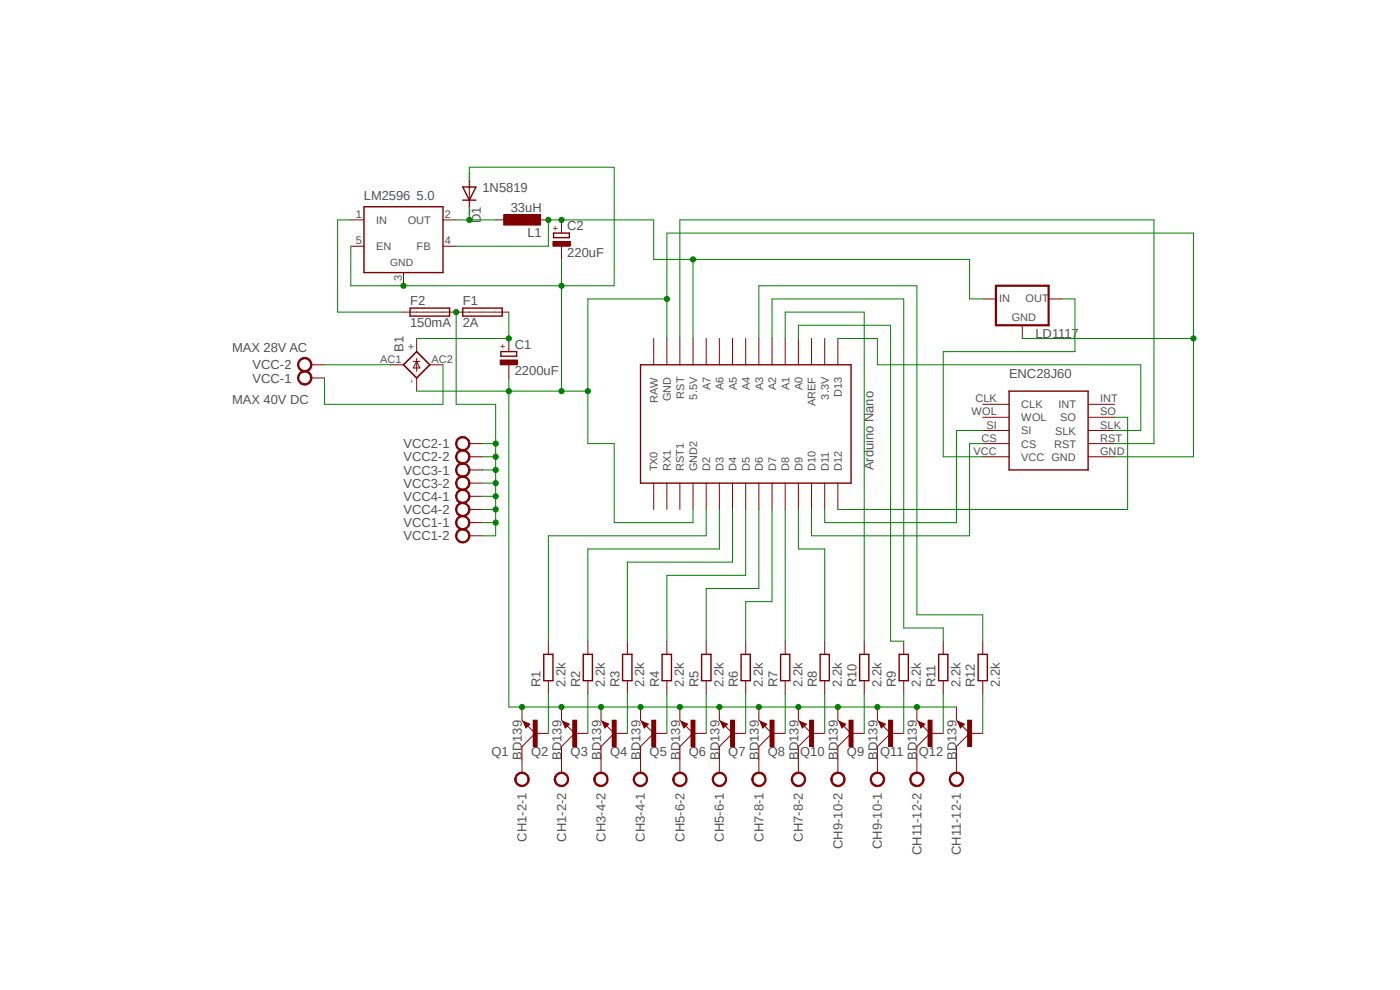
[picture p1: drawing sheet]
<svg xmlns="http://www.w3.org/2000/svg" width="297mm" height="210mm" viewBox="0 0 297 210" stroke-linecap="round" stroke-linejoin="round" font-family="sans-serif">
<path d="M48.6 33.5l205.7 148.8M254.3 33.5l-205.7 148.8" fill="none" stroke="#fff" stroke-width=".21"/>
<g fill="none" stroke="#800000" stroke-width=".21">
<path d="M82.8 77.4h2.8M87.7 76.7h1.4M88.4 71.8v2.8M88.4 76v2.8M88.4 76.7l.7 1.4h-1.4zM91.2 77.4h2.8M138.7 71.8v5.6M141.5 71.8v5.6M144.2 71.8v5.6M147 71.8v5.6M149.8 71.8v5.6M152.6 71.8v5.6"/>
<path d="M155.4 71.8v5.6M158.2 71.8v5.6M161 71.8v5.6M163.8 71.8v5.6M166.6 71.8v5.6M169.4 71.8v5.6M172.2 71.8v5.6M175 71.8v5.6M177.8 71.8v5.6M88.4 80.2v2.8M138.7 102.5v5.6M141.5 102.5v5.6"/>
<path d="M144.2 102.5v5.6M147 102.5v5.6M149.8 102.5v5.6M152.6 102.5v5.6M155.4 102.5v5.6M158.2 102.5v5.6M161 102.5v5.6M163.8 102.5v5.6M166.6 102.5v5.6M169.4 102.5v5.6M172.2 102.5v5.6M175 102.5v5.6"/>
<path d="M177.8 102.5v5.6"/>
</g>
<path d="M106.3 74.6h3.3v1h-3.3zM135.9 77.4h44.7v25.1h-44.7z" fill="none" stroke="#800000" stroke-width=".3"/>
<path d="M88.4 74.6l2.8 2.8-2.8 2.8-2.8-2.8z" fill="none" stroke="#800000" stroke-width=".34"/>
<path d="M106.1 76.4h3.7v1h-3.7z" fill-rule="evenodd" fill="#800000"/>
<path d="M106.1 76.4h3.7v1h-3.7zM107.9 71.8v2.8M107.9 77.4v2.8" fill="none" stroke="#800000" stroke-width=".21"/>
<path d="M63.5 79.2a1.54 1.54 0 0 1 2.4 .1 1.54 1.54 0 0 1-.8 2.3 1.54 1.54 0 0 1-2-1.4h.3a1.25 1.25 0 0 1 1.7-1.3 1.25 1.25 0 0 1 .4 2.1 1.25 1.25 0 0 1-2-.4l-.1-.4h-.3z" fill-rule="evenodd" fill="#800000"/>
<path d="M63.5 79.2a1.54 1.54 0 0 1 2.4 .1 1.54 1.54 0 0 1-.8 2.3 1.54 1.54 0 0 1-2-1.4h.3a1.25 1.25 0 0 1 1.7-1.3 1.25 1.25 0 0 1 .4 2.1 1.25 1.25 0 0 1-2-.4l-.1-.4h-.3zM66 80.2h2.8" fill="none" stroke="#800000" stroke-width=".21"/>
<path d="M63.5 76.4a1.54 1.54 0 0 1 2.4 .1 1.54 1.54 0 0 1-.8 2.3 1.54 1.54 0 0 1-2-1.4h.3a1.25 1.25 0 0 1 1.7-1.3 1.25 1.25 0 0 1 .4 2.1 1.25 1.25 0 0 1-2-.4l-.1-.4h-.3z" fill-rule="evenodd" fill="#800000"/>
<path d="M74.4 46.7h2.8M74.4 52.2h2.8M85.6 57.8v2.8M94 46.7h2.8M94 52.2h2.8M63.5 76.4a1.54 1.54 0 0 1 2.4 .1 1.54 1.54 0 0 1-.8 2.3 1.54 1.54 0 0 1-2-1.4h.3a1.25 1.25 0 0 1 1.7-1.3 1.25 1.25 0 0 1 .4 2.1 1.25 1.25 0 0 1-2-.4l-.1-.4h-.3zM66 77.4h2.8" fill="none" stroke="#800000" stroke-width=".21"/>
<path d="M77.2 43.9h16.8v13.9h-16.8zM117.4 49.4h3.4v1h-3.4z" fill="none" stroke="#800000" stroke-width=".3"/>
<path d="M117.3 51.2h3.6v1h-3.6z" fill-rule="evenodd" fill="#800000"/>
<path d="M117.3 51.2h3.6v1h-3.6zM119.1 46.7v2.7M119.1 52.2v2.8" fill="none" stroke="#800000" stroke-width=".21"/>
<path d="M106.8 45.6h7.8v2.2h-7.8z" fill-rule="evenodd" fill="#800000"/>
<g fill="none" stroke="#800000" stroke-width=".21">
<path d="M99.6 38.3v5.6M105.2 46.7h2.7M106.8 45.6h7.8v2.2h-7.8zM113.5 46.7h2.8M208.5 85.8h5.6M208.5 88.5h5.6M208.5 91.3h5.6M208.5 94.1h5.6M208.5 96.9h5.6M230.8 85.8h5.6M230.8 88.5h5.6M230.8 91.3h5.6"/>
<path d="M230.8 94.1h5.6M230.8 96.9h5.6"/>
</g>
<path d="M98.2 39.7h2.8l-1.4 2.8zM98.2 42.5h2.8M214.1 83h16.7v16.7h-16.7z" fill="none" stroke="#800000" stroke-width=".3"/>
<path d="M109.5 164.4a1.56 1.56 0 0 1 2.5 .1 1.56 1.56 0 0 1-.8 2.3 1.56 1.56 0 0 1-2-1.4h.3a1.25 1.25 0 0 1 1.7-1.3 1.25 1.25 0 0 1 .4 2.1 1.25 1.25 0 0 1-2-.5l-.1-.3h-.3z" fill-rule="evenodd" fill="#800000"/>
<path d="M109.5 164.4a1.56 1.56 0 0 1 2.5 .1 1.56 1.56 0 0 1-.8 2.3 1.56 1.56 0 0 1-2-1.4h.3a1.25 1.25 0 0 1 1.7-1.3 1.25 1.25 0 0 1 .4 2.1 1.25 1.25 0 0 1-2-.5l-.1-.3h-.3zM110.7 161.2v2.8" fill="none" stroke="#800000" stroke-width=".21"/>
<path d="M117.9 164.4a1.54 1.54 0 0 1 2.5 .1 1.54 1.54 0 0 1-.8 2.3 1.54 1.54 0 0 1-2-1.4h.3a1.25 1.25 0 0 1 1.6-1.3 1.25 1.25 0 0 1 .5 2.1 1.25 1.25 0 0 1-2.1-.5v-.3h-.3z" fill-rule="evenodd" fill="#800000"/>
<path d="M117.9 164.4a1.54 1.54 0 0 1 2.5 .1 1.54 1.54 0 0 1-.8 2.3 1.54 1.54 0 0 1-2-1.4h.3a1.25 1.25 0 0 1 1.6-1.3 1.25 1.25 0 0 1 .5 2.1 1.25 1.25 0 0 1-2.1-.5v-.3h-.3zM119.1 161.2v2.8" fill="none" stroke="#800000" stroke-width=".21"/>
<path d="M134.7 164.4a1.54 1.54 0 0 1 2.4 .1 1.54 1.54 0 0 1-.8 2.3 1.54 1.54 0 0 1-2-1.4h.3a1.26 1.26 0 0 1 1.8-1.1 1.26 1.26 0 0 1 .3 2.1 1.26 1.26 0 0 1-2-.7l-.1-.3h-.3z" fill-rule="evenodd" fill="#800000"/>
<path d="M134.7 164.4a1.54 1.54 0 0 1 2.4 .1 1.54 1.54 0 0 1-.8 2.3 1.54 1.54 0 0 1-2-1.4h.3a1.26 1.26 0 0 1 1.8-1.1 1.26 1.26 0 0 1 .3 2.1 1.26 1.26 0 0 1-2-.7l-.1-.3h-.3zM135.9 161.2v2.8" fill="none" stroke="#800000" stroke-width=".21"/>
<path d="M126.3 164.4a1.54 1.54 0 0 1 2.4 .1 1.54 1.54 0 0 1-.8 2.3 1.54 1.54 0 0 1-2-1.4h.3a1.25 1.25 0 0 1 1.7-1.3 1.25 1.25 0 0 1 .5 2.1 1.25 1.25 0 0 1-2.1-.5l-.1-.3h-.3z" fill-rule="evenodd" fill="#800000"/>
<path d="M126.3 164.4a1.54 1.54 0 0 1 2.4 .1 1.54 1.54 0 0 1-.8 2.3 1.54 1.54 0 0 1-2-1.4h.3a1.25 1.25 0 0 1 1.7-1.3 1.25 1.25 0 0 1 .5 2.1 1.25 1.25 0 0 1-2.1-.5l-.1-.3h-.3zM127.5 161.2v2.8" fill="none" stroke="#800000" stroke-width=".21"/>
<path d="M151.4 164.4a1.54 1.54 0 0 1 2.5 .1 1.54 1.54 0 0 1-.8 2.3 1.54 1.54 0 0 1-2-1.4h.3a1.26 1.26 0 0 1 1.8-1.1 1.26 1.26 0 0 1 .2 2.1 1.26 1.26 0 0 1-2-.7v-.3h-.3z" fill-rule="evenodd" fill="#800000"/>
<path d="M151.4 164.4a1.54 1.54 0 0 1 2.5 .1 1.54 1.54 0 0 1-.8 2.3 1.54 1.54 0 0 1-2-1.4h.3a1.26 1.26 0 0 1 1.8-1.1 1.26 1.26 0 0 1 .2 2.1 1.26 1.26 0 0 1-2-.7v-.3h-.3zM152.6 161.2v2.8" fill="none" stroke="#800000" stroke-width=".21"/>
<path d="M143 164.4a1.54 1.54 0 0 1 2.5 .1 1.54 1.54 0 0 1-.8 2.3 1.54 1.54 0 0 1-2-1.4h.3a1.26 1.26 0 0 1 1.8-1.1 1.26 1.26 0 0 1 .3 2.1 1.26 1.26 0 0 1-2.1-.7v-.3h-.3z" fill-rule="evenodd" fill="#800000"/>
<path d="M143 164.4a1.54 1.54 0 0 1 2.5 .1 1.54 1.54 0 0 1-.8 2.3 1.54 1.54 0 0 1-2-1.4h.3a1.26 1.26 0 0 1 1.8-1.1 1.26 1.26 0 0 1 .3 2.1 1.26 1.26 0 0 1-2.1-.7v-.3h-.3zM144.2 161.2v2.8" fill="none" stroke="#800000" stroke-width=".21"/>
<path d="M159.8 164.4a1.54 1.54 0 0 1 2.5 .1 1.54 1.54 0 0 1-.8 2.3 1.54 1.54 0 0 1-2-1.4h.3a1.26 1.26 0 0 1 1.8-1.1 1.26 1.26 0 0 1 .2 2.1 1.26 1.26 0 0 1-2-.7v-.3h-.3z" fill-rule="evenodd" fill="#800000"/>
<path d="M159.8 164.4a1.54 1.54 0 0 1 2.5 .1 1.54 1.54 0 0 1-.8 2.3 1.54 1.54 0 0 1-2-1.4h.3a1.26 1.26 0 0 1 1.8-1.1 1.26 1.26 0 0 1 .2 2.1 1.26 1.26 0 0 1-2-.7v-.3h-.3zM161 161.2v2.8" fill="none" stroke="#800000" stroke-width=".21"/>
<path d="M168.2 164.4a1.54 1.54 0 0 1 2.5 .1 1.54 1.54 0 0 1-.9 2.3 1.54 1.54 0 0 1-1.9-1.4h.2a1.26 1.26 0 0 1 1.9-1.1 1.26 1.26 0 0 1 .2 2.1 1.26 1.26 0 0 1-2-.7l-.1-.3h-.2z" fill-rule="evenodd" fill="#800000"/>
<path d="M168.2 164.4a1.54 1.54 0 0 1 2.5 .1 1.54 1.54 0 0 1-.9 2.3 1.54 1.54 0 0 1-1.9-1.4h.2a1.26 1.26 0 0 1 1.9-1.1 1.26 1.26 0 0 1 .2 2.1 1.26 1.26 0 0 1-2-.7l-.1-.3h-.2zM169.4 161.2v2.8" fill="none" stroke="#800000" stroke-width=".21"/>
<path d="M184.9 164.4a1.54 1.54 0 0 1 2.5 0 1.54 1.54 0 0 1-.7 2.3 1.54 1.54 0 0 1-2.1-1.3h.3a1.25 1.25 0 0 1 1.7-1.3 1.25 1.25 0 0 1 .4 2.1 1.25 1.25 0 0 1-2-.5l-.1-.3h-.3z" fill-rule="evenodd" fill="#800000"/>
<path d="M184.9 164.4a1.54 1.54 0 0 1 2.5 0 1.54 1.54 0 0 1-.7 2.3 1.54 1.54 0 0 1-2.1-1.3h.3a1.25 1.25 0 0 1 1.7-1.3 1.25 1.25 0 0 1 .4 2.1 1.25 1.25 0 0 1-2-.5l-.1-.3h-.3zM186.1 161.2v2.8" fill="none" stroke="#800000" stroke-width=".21"/>
<path d="M176.6 164.4a1.54 1.54 0 0 1 2.4 .1 1.54 1.54 0 0 1-.8 2.3 1.54 1.54 0 0 1-2-1.4h.3a1.24 1.24 0 0 1 1.8-1.1 1.24 1.24 0 0 1 .3 2.1 1.24 1.24 0 0 1-2-.7l-.1-.3h-.3z" fill-rule="evenodd" fill="#800000"/>
<path d="M176.6 164.4a1.54 1.54 0 0 1 2.4 .1 1.54 1.54 0 0 1-.8 2.3 1.54 1.54 0 0 1-2-1.4h.3a1.24 1.24 0 0 1 1.8-1.1 1.24 1.24 0 0 1 .3 2.1 1.24 1.24 0 0 1-2-.7l-.1-.3h-.3zM177.8 161.2v2.8" fill="none" stroke="#800000" stroke-width=".21"/>
<path d="M201.7 164.4a1.54 1.54 0 0 1 2.5 0 1.54 1.54 0 0 1-.8 2.3 1.54 1.54 0 0 1-2-1.3h.2a1.25 1.25 0 0 1 1.7-1.3 1.25 1.25 0 0 1 .5 2.1 1.25 1.25 0 0 1-2.1-.5l-.1-.3h-.2z" fill-rule="evenodd" fill="#800000"/>
<path d="M201.7 164.4a1.54 1.54 0 0 1 2.5 0 1.54 1.54 0 0 1-.8 2.3 1.54 1.54 0 0 1-2-1.3h.2a1.25 1.25 0 0 1 1.7-1.3 1.25 1.25 0 0 1 .5 2.1 1.25 1.25 0 0 1-2.1-.5l-.1-.3h-.2zM202.9 161.2v2.8" fill="none" stroke="#800000" stroke-width=".21"/>
<path d="M193.3 164.4a1.54 1.54 0 0 1 2.5 0 1.54 1.54 0 0 1-.7 2.3 1.54 1.54 0 0 1-2.1-1.3h.3a1.25 1.25 0 0 1 1.6-1.3 1.25 1.25 0 0 1 .5 2.1 1.25 1.25 0 0 1-2.1-.5v-.3h-.3z" fill-rule="evenodd" fill="#800000"/>
<path d="M193.3 164.4a1.54 1.54 0 0 1 2.5 0 1.54 1.54 0 0 1-.7 2.3 1.54 1.54 0 0 1-2.1-1.3h.3a1.25 1.25 0 0 1 1.6-1.3 1.25 1.25 0 0 1 .5 2.1 1.25 1.25 0 0 1-2.1-.5v-.3h-.3zM194.5 161.2v2.8" fill="none" stroke="#800000" stroke-width=".21"/>
<path d="M96.9 93.2a1.54 1.54 0 0 1 2.5 0 1.54 1.54 0 0 1-.7 2.3 1.54 1.54 0 0 1-2.1-1.4h.3a1.25 1.25 0 0 1 1.7-1.2 1.25 1.25 0 0 1 .4 2.1 1.25 1.25 0 0 1-2-.5l-.1-.4h-.3z" fill-rule="evenodd" fill="#800000"/>
<path d="M96.9 93.2a1.54 1.54 0 0 1 2.5 0 1.54 1.54 0 0 1-.7 2.3 1.54 1.54 0 0 1-2.1-1.4h.3a1.25 1.25 0 0 1 1.7-1.2 1.25 1.25 0 0 1 .4 2.1 1.25 1.25 0 0 1-2-.5l-.1-.4h-.3zM99.6 94.1h2.8" fill="none" stroke="#800000" stroke-width=".21"/>
<path d="M96.9 96a1.54 1.54 0 0 1 2.5 0 1.54 1.54 0 0 1-.7 2.3 1.54 1.54 0 0 1-2.1-1.4h.3a1.26 1.26 0 0 1 1.7-1.2 1.26 1.26 0 0 1 .4 2.1 1.26 1.26 0 0 1-2-.5l-.1-.4h-.3z" fill-rule="evenodd" fill="#800000"/>
<path d="M96.9 96a1.54 1.54 0 0 1 2.5 0 1.54 1.54 0 0 1-.7 2.3 1.54 1.54 0 0 1-2.1-1.4h.3a1.26 1.26 0 0 1 1.7-1.2 1.26 1.26 0 0 1 .4 2.1 1.26 1.26 0 0 1-2-.5l-.1-.4h-.3zM99.6 96.9h2.8" fill="none" stroke="#800000" stroke-width=".21"/>
<path d="M96.9 98.8a1.54 1.54 0 0 1 2.5 0 1.54 1.54 0 0 1-.7 2.3 1.54 1.54 0 0 1-2.1-1.4h.3a1.26 1.26 0 0 1 1.7-1.2 1.26 1.26 0 0 1 .4 2.1 1.26 1.26 0 0 1-2-.5l-.1-.4h-.3z" fill-rule="evenodd" fill="#800000"/>
<path d="M96.9 98.8a1.54 1.54 0 0 1 2.5 0 1.54 1.54 0 0 1-.7 2.3 1.54 1.54 0 0 1-2.1-1.4h.3a1.26 1.26 0 0 1 1.7-1.2 1.26 1.26 0 0 1 .4 2.1 1.26 1.26 0 0 1-2-.5l-.1-.4h-.3zM99.6 99.7h2.8" fill="none" stroke="#800000" stroke-width=".21"/>
<path d="M96.9 101.6a1.54 1.54 0 0 1 2.5 0 1.54 1.54 0 0 1-.7 2.3 1.54 1.54 0 0 1-2.1-1.4h.3a1.26 1.26 0 0 1 1.7-1.2 1.26 1.26 0 0 1 .4 2.1 1.26 1.26 0 0 1-2-.5l-.1-.4h-.3z" fill-rule="evenodd" fill="#800000"/>
<path d="M96.9 101.6a1.54 1.54 0 0 1 2.5 0 1.54 1.54 0 0 1-.7 2.3 1.54 1.54 0 0 1-2.1-1.4h.3a1.26 1.26 0 0 1 1.7-1.2 1.26 1.26 0 0 1 .4 2.1 1.26 1.26 0 0 1-2-.5l-.1-.4h-.3zM99.6 102.5h2.8" fill="none" stroke="#800000" stroke-width=".21"/>
<path d="M96.9 104.4a1.54 1.54 0 0 1 2.5 0 1.54 1.54 0 0 1-.7 2.3 1.54 1.54 0 0 1-2.1-1.4h.3a1.26 1.26 0 0 1 1.7-1.2 1.26 1.26 0 0 1 .4 2 1.26 1.26 0 0 1-2-.4l-.1-.4h-.3z" fill-rule="evenodd" fill="#800000"/>
<path d="M96.9 104.4a1.54 1.54 0 0 1 2.5 0 1.54 1.54 0 0 1-.7 2.3 1.54 1.54 0 0 1-2.1-1.4h.3a1.26 1.26 0 0 1 1.7-1.2 1.26 1.26 0 0 1 .4 2 1.26 1.26 0 0 1-2-.4l-.1-.4h-.3zM99.6 105.3h2.8" fill="none" stroke="#800000" stroke-width=".21"/>
<path d="M96.9 107.1a1.54 1.54 0 0 1 2.5 0 1.54 1.54 0 0 1-.7 2.4 1.54 1.54 0 0 1-2.1-1.4h.3a1.26 1.26 0 0 1 1.7-1.2 1.26 1.26 0 0 1 .4 2 1.26 1.26 0 0 1-2-.4l-.1-.4h-.3z" fill-rule="evenodd" fill="#800000"/>
<path d="M96.9 107.1a1.54 1.54 0 0 1 2.5 0 1.54 1.54 0 0 1-.7 2.4 1.54 1.54 0 0 1-2.1-1.4h.3a1.26 1.26 0 0 1 1.7-1.2 1.26 1.26 0 0 1 .4 2 1.26 1.26 0 0 1-2-.4l-.1-.4h-.3zM99.6 108.1h2.8M110.7 152.8l.5 .4M111 153l1.4 .6-.8 .8zM111.7 153.8l1.8 1.8-2.8 2.8" fill="none" stroke="#800000" stroke-width=".21"/>
<path d="M111.2 153.2l.9 .4-.5 .6zM111.2 153.2l.5 .6M111.8 153.6l-.2 .3" fill="none" stroke="#800000" stroke-width=".3"/>
<path d="M113.1 152.8h.9v5.6h-.9z" fill-rule="evenodd" fill="#800000"/>
<path d="M110.7 150v2.8M110.7 158.4v2.8M113.1 152.8h.9v5.6h-.9zM113.5 155.6h2.8M119.1 152.8l.4 .4M119.4 153l1.4 .6-.9 .8zM120.1 153.8l1.8 1.8-2.8 2.8" fill="none" stroke="#800000" stroke-width=".21"/>
<path d="M119.5 153.2l1 .4-.6 .6zM119.5 153.2l.6 .6M120.2 153.6l-.3 .3" fill="none" stroke="#800000" stroke-width=".3"/>
<path d="M121.5 152.8h.8v5.6h-.8z" fill-rule="evenodd" fill="#800000"/>
<path d="M119.1 150v2.8M119.1 158.4v2.8M121.5 152.8h.8v5.6h-.8zM121.9 155.6h2.8M127.5 152.8l.4 .4M127.8 153l1.4 .6-.9 .8zM128.5 153.8l1.8 1.8-2.8 2.8" fill="none" stroke="#800000" stroke-width=".21"/>
<path d="M127.9 153.2l1 .4-.6 .6zM127.9 153.2l.6 .6M128.6 153.6l-.3 .3" fill="none" stroke="#800000" stroke-width=".3"/>
<path d="M129.9 152.8h.8v5.6h-.8z" fill-rule="evenodd" fill="#800000"/>
<path d="M127.5 150v2.8M127.5 158.4v2.8M129.9 152.8h.8v5.6h-.8zM130.3 155.6h2.8M135.9 152.8l.2 .2M136.1 153l.2 .2M136.1 153l1.4 .6-.8 .8zM136.9 153.8l1.8 1.8-2.8 2.8" fill="none" stroke="#800000" stroke-width=".21"/>
<path d="M136.3 153.2l1 .4-.6 .6zM136.3 153.2l.6 .6M137 153.6l-.3 .3" fill="none" stroke="#800000" stroke-width=".3"/>
<path d="M138.3 152.8h.8v5.6h-.8z" fill-rule="evenodd" fill="#800000"/>
<path d="M135.9 150v2.8M135.9 158.4v2.8M138.3 152.8h.8v5.6h-.8zM138.7 155.6h2.8M144.2 152.8l.3 .2M144.5 153l.2 .2M144.5 153l1.4 .6-.8 .8zM145.2 153.8l1.8 1.8-2.8 2.8" fill="none" stroke="#800000" stroke-width=".21"/>
<path d="M144.7 153.2l.9 .4-.5 .6zM144.7 153.2l.5 .6M145.4 153.6l-.3 .3" fill="none" stroke="#800000" stroke-width=".3"/>
<path d="M146.6 152.8h.8v5.6h-.8z" fill-rule="evenodd" fill="#800000"/>
<path d="M144.2 150v2.8M144.2 158.4v2.8M146.6 152.8h.8v5.6h-.8zM147 155.6h2.8M152.6 152.8l.3 .2M152.9 153l.1 .2M152.9 153l1.4 .6-.8 .8zM153.6 153.8l1.8 1.8-2.8 2.8" fill="none" stroke="#800000" stroke-width=".21"/>
<path d="M153 153.2l1 .4-.5 .6zM153 153.2l.6 .6M153.8 153.6l-.3 .3" fill="none" stroke="#800000" stroke-width=".3"/>
<path d="M155 152.8h.8v5.6h-.8z" fill-rule="evenodd" fill="#800000"/>
<path d="M152.6 150v2.8M152.6 158.4v2.8M155 152.8h.8v5.6h-.8zM155.4 155.6h2.8M161 152.8l.3 .2M161.3 153l.1 .2M161.3 153l1.4 .6-.9 .8zM162 153.8l1.8 1.8-2.8 2.8" fill="none" stroke="#800000" stroke-width=".21"/>
<path d="M161.4 153.2l1 .4-.6 .6zM161.4 153.2l.6 .6M162.1 153.6l-.3 .3" fill="none" stroke="#800000" stroke-width=".3"/>
<path d="M163.4 152.8h.8v5.6h-.8z" fill-rule="evenodd" fill="#800000"/>
<path d="M161 150v2.8M161 158.4v2.8M163.4 152.8h.8v5.6h-.8zM163.8 155.6h2.8M169.4 152.8l.3 .2M169.7 153l.1 .2M169.7 153l1.4 .6-.9 .8zM170.3 153.8l1.9 1.8-2.8 2.8" fill="none" stroke="#800000" stroke-width=".21"/>
<path d="M169.8 153.2l1 .4-.6 .6zM169.8 153.2l.5 .6M170.5 153.6l-.3 .3" fill="none" stroke="#800000" stroke-width=".3"/>
<path d="M171.7 152.8h.9v5.6h-.9z" fill-rule="evenodd" fill="#800000"/>
<path d="M169.4 150v2.8M169.4 158.4v2.8M171.7 152.8h.9v5.6h-.9zM172.2 155.6h2.8M186.1 152.8l.3 .2M186.4 153l.2 .2M186.4 153l1.4 .6-.8 .8zM187.1 153.8l1.8 1.8-2.8 2.8" fill="none" stroke="#800000" stroke-width=".21"/>
<path d="M186.6 153.2l.9 .4-.5 .6zM186.6 153.2l.5 .6M187.3 153.6l-.3 .3" fill="none" stroke="#800000" stroke-width=".3"/>
<path d="M188.5 152.8h.9v5.6h-.9z" fill-rule="evenodd" fill="#800000"/>
<path d="M177.8 152.8l.3 .2M178.1 153l.1 .2M178.1 153l1.4 .6-.9 .8zM178.7 153.8l1.9 1.8-2.8 2.8M186.1 150v2.8M186.1 158.4v2.8M188.5 152.8h.9v5.6h-.9zM188.9 155.6h2.8" fill="none" stroke="#800000" stroke-width=".21"/>
<path d="M178.2 153.2l1 .4-.6 .6zM178.2 153.2l.5 .6M178.9 153.6l-.3 .3" fill="none" stroke="#800000" stroke-width=".3"/>
<path d="M180.1 152.8h.9v5.6h-.9z" fill-rule="evenodd" fill="#800000"/>
<path d="M177.8 150v2.8M177.8 158.4v2.8M180.1 152.8h.9v5.6h-.9zM180.6 155.6h2.7M194.5 152.8l.3 .2M194.8 153l.1 .2M194.8 153l1.4 .6-.8 .8zM195.5 153.8l1.8 1.8-2.8 2.8" fill="none" stroke="#800000" stroke-width=".21"/>
<path d="M194.9 153.2l1 .4-.5 .6zM194.9 153.2l.6 .6M195.6 153.6l-.2 .3" fill="none" stroke="#800000" stroke-width=".3"/>
<path d="M196.9 152.8h.8v5.6h-.8z" fill-rule="evenodd" fill="#800000"/>
<path d="M194.5 150v2.8M194.5 158.4v2.8M196.9 152.8h.8v5.6h-.8zM197.3 155.6h2.8M202.9 152.8l.3 .2M203.2 153l.1 .2M203.2 153l1.4 .6-.8 .8zM203.9 153.8l1.8 1.8-2.8 2.8" fill="none" stroke="#800000" stroke-width=".21"/>
<path d="M203.3 153.2l1 .4-.5 .6zM203.3 153.2l.6 .6M204 153.6l-.2 .3" fill="none" stroke="#800000" stroke-width=".3"/>
<path d="M205.3 152.8h.8v5.6h-.8z" fill-rule="evenodd" fill="#800000"/>
<g fill="none" stroke="#800000" stroke-width=".21">
<path d="M116.3 136v2.8M124.7 136v2.8M133.1 136v2.8M141.5 136v2.8M149.8 136v2.8M158.2 136v2.8M166.6 136v2.8M175 136v2.8M183.3 136v2.8M191.7 136v2.8M200.1 136v2.8M208.5 136v2.8"/>
<path d="M116.3 144.4v2.8M124.7 144.4v2.8M133.1 144.4v2.8M141.5 144.4v2.8M149.8 144.4v2.8M158.2 144.4v2.8M166.6 144.4v2.8M175 144.4v2.8M183.3 144.4v2.8M191.7 144.4v2.8M200.1 144.4v2.8M202.9 150v2.8"/>
<path d="M202.9 158.4v2.8M205.3 152.8h.8v5.6h-.8zM205.7 155.6h2.8M208.5 144.4v2.8"/>
</g>
<path d="M115.4 138.8h1.9v5.6h-1.9zM123.7 138.8h2v5.6h-2zM132.1 138.8h2v5.6h-2zM140.5 138.8h2v5.6h-2zM148.8 138.8h2v5.6h-2zM157.2 138.8h2v5.6h-2zM165.6 138.8h2v5.6h-2zM174 138.8h1.9v5.6h-1.9zM182.4 138.8h1.9v5.6h-1.9zM190.8 138.8h1.9v5.6h-1.9zM199.1 138.8h2v5.6h-2zM207.5 138.8h2v5.6h-2z" fill="none" stroke="#800000" stroke-width=".3"/>
<path d="M96.9 109.9a1.54 1.54 0 0 1 2.5 0 1.54 1.54 0 0 1-.7 2.4 1.54 1.54 0 0 1-2.1-1.4h.3a1.26 1.26 0 0 1 1.7-1.2 1.26 1.26 0 0 1 .4 2 1.26 1.26 0 0 1-2-.4l-.1-.4h-.3z" fill-rule="evenodd" fill="#800000"/>
<path d="M96.9 109.9a1.54 1.54 0 0 1 2.5 0 1.54 1.54 0 0 1-.7 2.4 1.54 1.54 0 0 1-2.1-1.4h.3a1.26 1.26 0 0 1 1.7-1.2 1.26 1.26 0 0 1 .4 2 1.26 1.26 0 0 1-2-.4l-.1-.4h-.3zM99.6 110.9h2.8" fill="none" stroke="#800000" stroke-width=".21"/>
<path d="M96.9 112.7a1.54 1.54 0 0 1 2.5 0 1.54 1.54 0 0 1-.7 2.4 1.54 1.54 0 0 1-2.1-1.4h.3a1.26 1.26 0 0 1 1.7-1.2 1.26 1.26 0 0 1 .4 2 1.26 1.26 0 0 1-2-.4l-.1-.4h-.3z" fill-rule="evenodd" fill="#800000"/>
<path d="M85.6 66.2h22.3M208.5 63.4h2.8M216.9 69v2.8M222.5 63.4h2.8M96.9 112.7a1.54 1.54 0 0 1 2.5 0 1.54 1.54 0 0 1-.7 2.4 1.54 1.54 0 0 1-2.1-1.4h.3a1.26 1.26 0 0 1 1.7-1.2 1.26 1.26 0 0 1 .4 2 1.26 1.26 0 0 1-2-.4l-.1-.4h-.3zM99.6 113.7h2.8" fill="none" stroke="#800000" stroke-width=".21"/>
<path d="M211.3 60.6h11.2v8.4h-11.2z" fill="none" stroke="#800000" stroke-width=".47"/>
<path d="M87 65.4h8.4v1.7h-8.4zM98.2 65.4h8.4v1.7h-8.4z" fill="none" stroke="#800000" stroke-width=".3"/>
<path d="M116.3 46.7h2.8M68.8 77.4h14M94 77.4v8.4h-25.2v-5.6M144.2 71.8v-25.1h100.6v47.4h-8.4M177.8 71.8h8.3v5.6h55.9v13.9h-5.6M208.5 94.1h-2.8v19.6h-33.5v-5.6M236.4 88.5h2.8v19.6h-61.4" fill="none" stroke="#008000" stroke-width=".21"/>
<circle cx="116.3" cy="46.7" r=".55" fill="#008000"/>
<g fill="none" stroke="#008000" stroke-width=".21">
<path d="M116.3 46.7v5.5h-19.5M119.1 46.7h19.6"/>
<circle cx="116.3" cy="46.7" r=".55"/>
</g>
<circle cx="119.1" cy="46.7" r=".55" fill="#008000"/>
<g fill="none" stroke="#008000" stroke-width=".21">
<path d="M138.7 46.7v8.3h67v8.4M147 55v16.8"/>
<circle cx="119.1" cy="46.7" r=".55"/>
</g>
<circle cx="147" cy="55" r=".55" fill="#008000"/>
<g fill="none" stroke="#008000" stroke-width=".21">
<path d="M96.8 46.7h8.4M99.6 43.9v2.8M205.7 63.4h2.8"/>
<circle cx="147" cy="55" r=".55"/>
</g>
<circle cx="99.6" cy="46.7" r=".55" fill="#008000"/>
<g fill="none" stroke="#008000" stroke-width=".21">
<path d="M74.4 52.2v8.4h44.7v-5.6M225.3 63.4h2.7v11.2h-27.9v22.3h8.4M208.5 91.3h-5.6v19.6h-27.9v-2.8"/>
<circle cx="99.6" cy="46.7" r=".55"/>
</g>
<circle cx="85.6" cy="60.6" r=".55" fill="#008000"/>
<g fill="none" stroke="#008000" stroke-width=".21">
<path d="M99.6 38.3v-2.8h30.7v25.1h-11.2"/>
<circle cx="85.6" cy="60.6" r=".55"/>
</g>
<circle cx="119.1" cy="60.6" r=".55" fill="#008000"/>
<g fill="none" stroke="#008000" stroke-width=".21">
<path d="M88.4 83h30.7M107.9 80.2v2.8"/>
<circle cx="119.1" cy="60.6" r=".55"/>
</g>
<circle cx="108" cy="83" r=".55" fill="#008000"/>
<g fill="none" stroke="#008000" stroke-width=".21">
<path d="M253.2 49.4h-111.7v22.4M141.5 63.4h-16.8v19.6h-5.6"/>
<circle cx="108" cy="83" r=".55"/>
</g>
<circle cx="141.5" cy="63.4" r=".55" fill="#008000"/>
<g fill="none" stroke="#008000" stroke-width=".21">
<path d="M253.2 49.4v47.5"/>
<circle cx="141.5" cy="63.4" r=".55"/>
</g>
<circle cx="124.7" cy="83" r=".55" fill="#008000"/>
<g fill="none" stroke="#008000" stroke-width=".21">
<path d="M119.1 60.6v22.4M124.7 83v11.1h5.6v16.8h16.7v-2.8"/>
<circle cx="124.7" cy="83" r=".55"/>
</g>
<circle cx="119.1" cy="83" r=".55" fill="#008000"/>
<g fill="none" stroke="#008000" stroke-width=".21">
<path d="M216.9 71.8h36.3M236.4 96.9h16.8"/>
<circle cx="119.1" cy="83" r=".55"/>
</g>
<circle cx="253.2" cy="71.8" r=".55" fill="#008000"/>
<g fill="none" stroke="#008000" stroke-width=".21">
<path d="M107.9 83v67h11.2"/>
<circle cx="253.2" cy="71.8" r=".55"/>
</g>
<circle cx="110.7" cy="150" r=".55" fill="#008000"/>
<circle cx="110.7" cy="150" r=".55" fill="none" stroke="#008000" stroke-width=".21"/>
<circle cx="127.5" cy="150" r=".55" fill="#008000"/>
<g fill="none" stroke="#008000" stroke-width=".21">
<path d="M127.5 150h8.4"/>
<circle cx="127.5" cy="150" r=".55"/>
</g>
<circle cx="135.9" cy="150" r=".55" fill="#008000"/>
<g fill="none" stroke="#008000" stroke-width=".21">
<path d="M135.9 150h8.3"/>
<circle cx="135.9" cy="150" r=".55"/>
</g>
<circle cx="144.2" cy="150" r=".55" fill="#008000"/>
<g fill="none" stroke="#008000" stroke-width=".21">
<path d="M144.2 150h8.4"/>
<circle cx="144.2" cy="150" r=".55"/>
</g>
<circle cx="152.6" cy="150" r=".55" fill="#008000"/>
<g fill="none" stroke="#008000" stroke-width=".21">
<path d="M152.6 150h8.4"/>
<circle cx="152.6" cy="150" r=".55"/>
</g>
<circle cx="161" cy="150" r=".55" fill="#008000"/>
<g fill="none" stroke="#008000" stroke-width=".21">
<path d="M161 150h8.4"/>
<circle cx="161" cy="150" r=".55"/>
</g>
<circle cx="169.4" cy="150" r=".55" fill="#008000"/>
<g fill="none" stroke="#008000" stroke-width=".21">
<path d="M169.4 150h16.7"/>
<circle cx="169.4" cy="150" r=".55"/>
</g>
<circle cx="177.8" cy="150" r=".55" fill="#008000"/>
<g fill="none" stroke="#008000" stroke-width=".21">
<path d="M186.1 150h16.8"/>
<circle cx="177.8" cy="150" r=".55"/>
</g>
<circle cx="186.1" cy="150" r=".55" fill="#008000"/>
<circle cx="186.1" cy="150" r=".55" fill="none" stroke="#008000" stroke-width=".21"/>
<circle cx="194.5" cy="150" r=".55" fill="#008000"/>
<g fill="none" stroke="#008000" stroke-width=".21">
<path d="M119.1 150h8.4"/>
<circle cx="194.5" cy="150" r=".55"/>
</g>
<circle cx="119.1" cy="150" r=".55" fill="#008000"/>
<g fill="none" stroke="#008000" stroke-width=".21">
<path d="M161 71.8v-11.2h33.5v69.8h14v5.6M163.8 71.8v-8.4h27.9v69.8h8.4v2.8M166.6 71.8v-5.6h16.7v69.8M169.4 71.8v-2.8h19.5v67h2.8M105.2 94.1v14h-2.8M102.4 105.3h2.8M149.8 108.1v5.6h-33.5v22.3M152.6 108.1v8.4h-27.9v19.5M155.4 108.1v11.2h-22.3v16.7M158.2 108.1v13.9h-16.7v14M161 108.1v16.7h-11.2v11.2M163.8 108.1v19.5h-5.6v8.4"/>
<path d="M166.6 108.1v27.9M169.4 108.1v8.4h5.6v19.5M116.3 147.2v8.4M124.7 147.2v8.4M133.1 147.2v8.4M141.5 147.2v8.4M149.8 147.2v8.4M158.2 147.2v8.4M166.6 147.2v8.4M175 147.2v8.4M183.3 147.2v8.4M191.7 147.2v8.4"/>
<path d="M200.1 147.2v8.4M208.5 147.2v8.4"/>
<circle cx="119.1" cy="150" r=".55"/>
</g>
<circle cx="105.2" cy="105.3" r=".55" fill="#008000"/>
<g fill="none" stroke="#008000" stroke-width=".21">
<path d="M102.4 102.5h2.8"/>
<circle cx="105.2" cy="105.3" r=".55"/>
</g>
<circle cx="105.2" cy="102.5" r=".55" fill="#008000"/>
<g fill="none" stroke="#008000" stroke-width=".21">
<path d="M102.4 99.7h2.8"/>
<circle cx="105.2" cy="102.5" r=".55"/>
</g>
<circle cx="105.2" cy="99.7" r=".55" fill="#008000"/>
<g fill="none" stroke="#008000" stroke-width=".21">
<path d="M102.4 96.9h2.8"/>
<circle cx="105.2" cy="99.7" r=".55"/>
</g>
<circle cx="105.2" cy="96.9" r=".55" fill="#008000"/>
<g fill="none" stroke="#008000" stroke-width=".21">
<path d="M105.2 108.1v2.8h-2.8"/>
<circle cx="105.2" cy="96.9" r=".55"/>
</g>
<circle cx="105.2" cy="108.1" r=".55" fill="#008000"/>
<g fill="none" stroke="#008000" stroke-width=".21">
<path d="M105.2 110.9v2.8h-2.8"/>
<circle cx="105.2" cy="108.1" r=".55"/>
</g>
<circle cx="105.2" cy="110.9" r=".55" fill="#008000"/>
<g fill="none" stroke="#008000" stroke-width=".21">
<path d="M105.2 85.8v8.3h-2.8"/>
<circle cx="105.2" cy="110.9" r=".55"/>
</g>
<circle cx="105.2" cy="94.1" r=".55" fill="#008000"/>
<g fill="none" stroke="#008000" stroke-width=".21">
<path d="M96.8 66.2v19.6h8.4"/>
<circle cx="105.2" cy="94.1" r=".55"/>
</g>
<circle cx="96.8" cy="66.2" r=".55" fill="#008000"/>
<g fill="none" stroke="#008000" stroke-width=".21">
<path d="M107.9 66.2v5.6h-19.5"/>
<circle cx="96.8" cy="66.2" r=".55"/>
</g>
<circle cx="108" cy="71.8" r=".55" fill="#008000"/>
<g fill="none" stroke="#008000" stroke-width=".21">
<path d="M74.4 46.7h-2.8v19.5h14"/>
<circle cx="108" cy="71.8" r=".55"/>
</g>
<g font-size="2.8" fill="#505050">
<text x="102.4" y="40.8">1N5819</text>
<text x="77.2" y="42.5">LM2596</text>
<text x="88.4" y="42.5">5.0</text>
<text x="102" y="47.4" transform="rotate(-90 102 47.4)">D1</text>
<text x="108.4" y="45">33uH</text>
<text x="111.9" y="50.2">L1</text>
<text x="120.4" y="48.9">C2</text>
<text x="120.4" y="54.5">220uF</text>
<text x="87" y="64.6">F2</text>
<text x="98.2" y="64.6">F1</text>
<text x="87" y="69.4">150mA</text>
<text x="98.2" y="69.4">2A</text>
<text x="219.7" y="71.8">LD1117</text>
<text x="49.3" y="74.6">MAX 28V AC</text>
<text x="85.6" y="74.6" transform="rotate(-90 85.6 74.6)">B1</text>
<text x="109.2" y="74">C1</text>
<text x="53.6" y="81.2">VCC-1</text>
<text x="53.6" y="78.4">VCC-2</text>
<text x="109.2" y="79.6">2200uF</text>
<text x="214.1" y="80.2">ENC28J60</text>
<text x="49.3" y="85.8">MAX 40V DC</text>
<text x="85.6" y="95.1">VCC2-1</text>
<text x="85.6" y="97.9">VCC2-2</text>
<text x="85.6" y="100.7">VCC3-1</text>
<text x="185.3" y="99.7" transform="rotate(-90 185.3 99.7)">Arduino Nano</text>
<text x="85.6" y="103.5">VCC3-2</text>
<text x="85.6" y="106.3">VCC4-1</text>
<text x="85.6" y="109">VCC4-2</text>
<text x="85.6" y="111.8">VCC1-1</text>
<text x="85.6" y="114.6">VCC1-2</text>
<text x="114.7" y="145.8" transform="rotate(-90 114.7 145.8)">R1</text>
<text x="120" y="145.8" transform="rotate(-90 120 145.8)">2.2k</text>
<text x="123.1" y="145.8" transform="rotate(-90 123.1 145.8)">R2</text>
<text x="128.3" y="145.8" transform="rotate(-90 128.3 145.8)">2.2k</text>
<text x="131.4" y="145.8" transform="rotate(-90 131.4 145.8)">R3</text>
<text x="136.7" y="145.8" transform="rotate(-90 136.7 145.8)">2.2k</text>
<text x="139.8" y="145.8" transform="rotate(-90 139.8 145.8)">R4</text>
<text x="145.1" y="145.8" transform="rotate(-90 145.1 145.8)">2.2k</text>
<text x="148.2" y="145.8" transform="rotate(-90 148.2 145.8)">R5</text>
<text x="153.5" y="145.8" transform="rotate(-90 153.5 145.8)">2.2k</text>
<text x="156.5" y="145.8" transform="rotate(-90 156.5 145.8)">R6</text>
<text x="161.8" y="145.8" transform="rotate(-90 161.8 145.8)">2.2k</text>
<text x="164.9" y="145.8" transform="rotate(-90 164.9 145.8)">R7</text>
<text x="170.2" y="145.8" transform="rotate(-90 170.2 145.8)">2.2k</text>
<text x="173.3" y="145.8" transform="rotate(-90 173.3 145.8)">R8</text>
<text x="178.6" y="145.8" transform="rotate(-90 178.6 145.8)">2.2k</text>
<text x="181.7" y="145.8" transform="rotate(-90 181.7 145.8)">R10</text>
<text x="187" y="145.8" transform="rotate(-90 187 145.8)">2.2k</text>
<text x="190.1" y="145.8" transform="rotate(-90 190.1 145.8)">R9</text>
<text x="195.4" y="145.8" transform="rotate(-90 195.4 145.8)">2.2k</text>
<text x="198.5" y="145.8" transform="rotate(-90 198.5 145.8)">R11</text>
<text x="203.7" y="145.8" transform="rotate(-90 203.7 145.8)">2.2k</text>
<text x="206.8" y="145.8" transform="rotate(-90 206.8 145.8)">R12</text>
<text x="212.1" y="145.8" transform="rotate(-90 212.1 145.8)">2.2k</text>
<text x="104.3" y="160.3">Q1</text>
<text x="110.7" y="161.2" transform="rotate(-90 110.7 161.2)">BD139</text>
<text x="112.7" y="160.3">Q2</text>
<text x="119.1" y="161.2" transform="rotate(-90 119.1 161.2)">BD139</text>
<text x="121" y="160.3">Q3</text>
<text x="127.5" y="161.2" transform="rotate(-90 127.5 161.2)">BD139</text>
<text x="129.4" y="160.3">Q4</text>
<text x="135.9" y="161.2" transform="rotate(-90 135.9 161.2)">BD139</text>
<text x="137.8" y="160.3">Q5</text>
<text x="144.3" y="161.2" transform="rotate(-90 144.3 161.2)">BD139</text>
<text x="146.1" y="160.3">Q6</text>
<text x="152.6" y="161.2" transform="rotate(-90 152.6 161.2)">BD139</text>
<text x="154.5" y="160.3">Q7</text>
<text x="161" y="161.2" transform="rotate(-90 161 161.2)">BD139</text>
<text x="162.9" y="160.3">Q8</text>
<text x="169.4" y="161.2" transform="rotate(-90 169.4 161.2)">BD139</text>
<text x="169.8" y="160.3">Q10</text>
<text x="177.8" y="161.2" transform="rotate(-90 177.8 161.2)">BD139</text>
<text x="179.7" y="160.3">Q9</text>
<text x="186.1" y="161.2" transform="rotate(-90 186.1 161.2)">BD139</text>
<text x="186.7" y="160.3">Q11</text>
<text x="194.5" y="161.2" transform="rotate(-90 194.5 161.2)">BD139</text>
<text x="194.9" y="160.3">Q12</text>
<text x="202.9" y="161.2" transform="rotate(-90 202.9 161.2)">BD139</text>
<text x="111.7" y="178.6" transform="rotate(-90 111.7 178.6)">CH1-2-1</text>
<text x="120.1" y="178.6" transform="rotate(-90 120.1 178.6)">CH1-2-2</text>
<text x="128.5" y="178.6" transform="rotate(-90 128.5 178.6)">CH3-4-2</text>
<text x="136.8" y="178.6" transform="rotate(-90 136.8 178.6)">CH3-4-1</text>
<text x="145.2" y="178.6" transform="rotate(-90 145.2 178.6)">CH5-6-2</text>
<text x="153.6" y="178.6" transform="rotate(-90 153.6 178.6)">CH5-6-1</text>
<text x="162" y="178.6" transform="rotate(-90 162 178.6)">CH7-8-1</text>
<text x="170.3" y="178.6" transform="rotate(-90 170.3 178.6)">CH7-8-2</text>
<text x="178.7" y="180.1" transform="rotate(-90 178.7 180.1)">CH9-10-2</text>
<text x="187.1" y="180.1" transform="rotate(-90 187.1 180.1)">CH9-10-1</text>
<text x="195.5" y="181.4" transform="rotate(-90 195.5 181.4)">CH11-12-2</text>
<text x="203.9" y="181.4" transform="rotate(-90 203.9 181.4)">CH11-12-1</text>
</g>
<g font-size="2.3" fill="#505050">
<text x="75.5" y="46.3">1</text>
<text x="79.8" y="47.5">IN</text>
<text x="86.5" y="47.5">OUT</text>
<text x="94.4" y="46.3">2</text>
<text x="75.5" y="51.9">5</text>
<text x="79.8" y="53.1">EN</text>
<text x="88.4" y="53.1">FB</text>
<text x="94.4" y="51.9">4</text>
<text x="85.2" y="59.5" transform="rotate(-90 85.2 59.5)">3</text>
<text x="212" y="64.1">IN</text>
<text x="217.6" y="64.1">OUT</text>
<text x="214.6" y="68.2">GND</text>
<text x="80.6" y="77">AC1</text>
<text x="88" y="74.2" transform="rotate(-90 88 74.2)">+</text>
<text x="91.6" y="77">AC2</text>
<text x="88" y="81.3" transform="rotate(-90 88 81.3)">-</text>
<text x="150.7" y="82.8" transform="rotate(-90 150.7 82.8)">A7</text>
<text x="153.5" y="82.8" transform="rotate(-90 153.5 82.8)">A6</text>
<text x="156.3" y="82.8" transform="rotate(-90 156.3 82.8)">A5</text>
<text x="159.1" y="82.8" transform="rotate(-90 159.1 82.8)">A4</text>
<text x="161.9" y="82.8" transform="rotate(-90 161.9 82.8)">A3</text>
<text x="164.7" y="82.8" transform="rotate(-90 164.7 82.8)">A2</text>
<text x="167.5" y="82.8" transform="rotate(-90 167.5 82.8)">A1</text>
<text x="170.3" y="82.8" transform="rotate(-90 170.3 82.8)">A0</text>
<text x="139.5" y="85.4" transform="rotate(-90 139.5 85.4)">RAW</text>
<text x="142.3" y="85.1" transform="rotate(-90 142.3 85.1)">GND</text>
<text x="145.1" y="84.6" transform="rotate(-90 145.1 84.6)">RST</text>
<text x="147.9" y="84.8" transform="rotate(-90 147.9 84.8)">5.5V</text>
<text x="173" y="86.2" transform="rotate(-90 173 86.2)">AREF</text>
<text x="175.8" y="84.8" transform="rotate(-90 175.8 84.8)">3.3V</text>
<text x="178.6" y="84.2" transform="rotate(-90 178.6 84.2)">D13</text>
<text x="206.1" y="88.1">WOL</text>
<text x="206.9" y="85.3">CLK</text>
<text x="216.7" y="86.6">CLK</text>
<text x="216.7" y="89.4">WOL</text>
<text x="224.5" y="86.6">INT</text>
<text x="224.9" y="89.4">SO</text>
<text x="233.4" y="85.3">INT</text>
<text x="233.4" y="88.1">SO</text>
<text x="208.2" y="93.7">CS</text>
<text x="209.3" y="90.9">SI</text>
<text x="216.7" y="92.2">SI</text>
<text x="216.7" y="95">CS</text>
<text x="223.6" y="95">RST</text>
<text x="223.8" y="92.2">SLK</text>
<text x="233.4" y="90.9">SLK</text>
<text x="233.4" y="93.7">RST</text>
<text x="139.5" y="100" transform="rotate(-90 139.5 100)">TX0</text>
<text x="142.3" y="100" transform="rotate(-90 142.3 100)">RX1</text>
<text x="145.1" y="100" transform="rotate(-90 145.1 100)">RST1</text>
<text x="147.9" y="100" transform="rotate(-90 147.9 100)">GND2</text>
<text x="150.7" y="100" transform="rotate(-90 150.7 100)">D2</text>
<text x="153.5" y="100" transform="rotate(-90 153.5 100)">D3</text>
<text x="156.3" y="100" transform="rotate(-90 156.3 100)">D4</text>
<text x="159" y="100" transform="rotate(-90 159 100)">D5</text>
<text x="161.8" y="100" transform="rotate(-90 161.8 100)">D6</text>
<text x="164.6" y="100" transform="rotate(-90 164.6 100)">D7</text>
<text x="167.4" y="100" transform="rotate(-90 167.4 100)">D8</text>
<text x="170.2" y="100" transform="rotate(-90 170.2 100)">D9</text>
<text x="173" y="100" transform="rotate(-90 173 100)">D10</text>
<text x="175.8" y="100" transform="rotate(-90 175.8 100)">D11</text>
<text x="178.6" y="100" transform="rotate(-90 178.6 100)">D12</text>
<text x="206.5" y="96.5">VCC</text>
<text x="216.7" y="97.7">VCC GND</text>
<text x="233.4" y="96.5">GND</text>
</g>
<text font-size="2.2" fill="#505050" x="82.8" y="56.4">GND</text>
<g font-size="1.9" fill="#800000">
<text x="118.5" y="49" transform="rotate(-90 118.5 49)">+</text>
<text x="107.3" y="74.1" transform="rotate(-90 107.3 74.1)">+</text>
</g>
<g font-size=".6" fill="#800080">
<text x="99.8" y="40" transform="rotate(-90 99.8 40)">SpiceOrder 1</text>
<text x="99.8" y="45.6" transform="rotate(-90 99.8 45.6)">SpiceOrder 2</text>
</g>
</svg>
